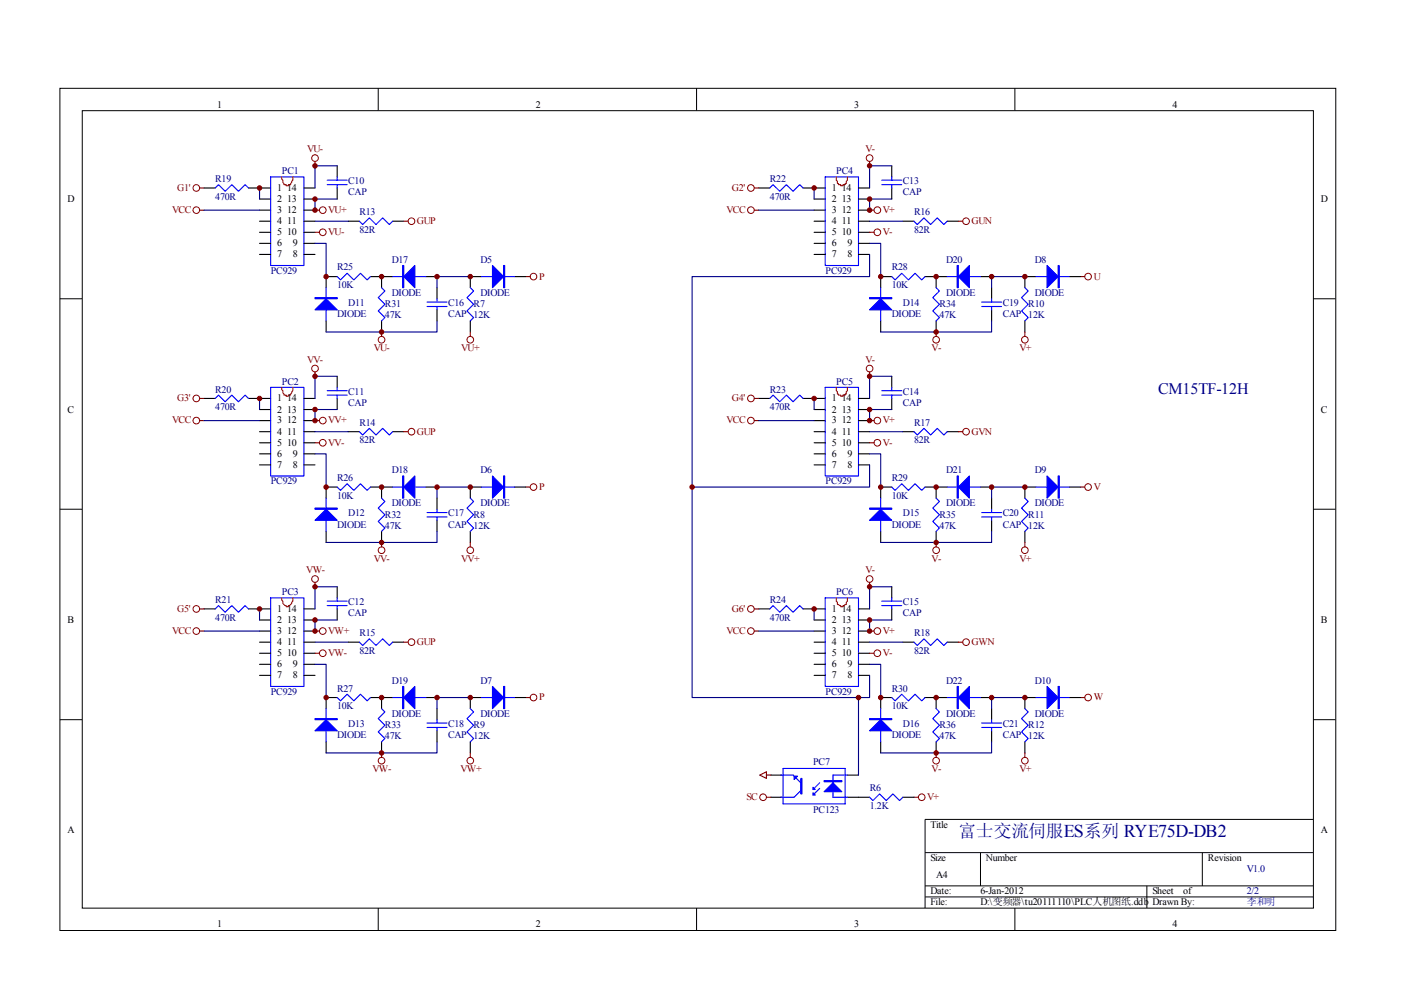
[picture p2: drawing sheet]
<svg xmlns="http://www.w3.org/2000/svg" width="297mm" height="210mm" viewBox="0 0 297 210" stroke-linecap="round" stroke-linejoin="round" font-family="sans-serif">
<g fill="none" stroke="#000" stroke-width=".21">
<path d="M12.7 18.7h270.5v178.6h-270.5zM80.2 18.7v4.7M147.7 18.7v4.7M215.2 18.7v4.7M17.4 23.5h261.1v169h-261.1zM12.7 63.3h4.7M278.4 63.3h4.7M12.7 108h4.7M278.4 108h4.7M12.7 152.6h4.7M278.4 152.6h4.7M278.4 173.7h-82.3v18.8"/>
<path d="M80.2 192.5v4.7M147.7 192.5v4.7M196.1 180.8h82.3M196.1 187.8h82.3M196.1 190.2h82.3M207.9 180.8v7M215.2 192.5v4.7M243.2 187.8v4.7M254.9 180.8v7"/>
</g>
<g fill="none" stroke="#000" stroke-width=".23">
<path d="M43.3 39.9h2.3M52.7 39.9h4.7M64.4 39.9h2.4M71.5 35.2v2.3M71.5 39.9v2.3M160.9 39.9h2.3M170.3 39.9h4.7M182 39.9h2.4M189.1 35.2v2.3M189.1 39.9v2.3M55 42.2h2.4M55 44.6h2.4"/>
<path d="M55 46.9h2.4M55 49.3h2.4M55 51.6h2.4M55 53.9h2.4M64.4 42.2h2.4M64.4 44.6h2.4M64.4 46.9h2.4M64.4 49.3h2.4M64.4 51.6h2.4M64.4 53.9h2.4M71.5 58.6h-2.4v2.4M73.8 46.9h2.4"/>
<path d="M78.5 58.6h4.7M80.9 58.6v2.4M83.2 46.9h2.4M90.3 58.6h2.4M102.1 58.6h-2.4v2.4M109.1 58.6h2.4M172.6 42.2h2.4M172.6 44.6h2.4M172.6 46.9h2.4M172.6 49.3h2.4M172.6 51.6h2.4M172.6 53.9h2.4"/>
<path d="M182 42.2h2.4M182 44.6h2.4M182 46.9h2.4M182 49.3h2.4M182 51.6h2.4M182 53.9h2.4M189.1 58.6h-2.4v2.4M191.4 46.9h2.4M196.1 58.6h4.7M198.5 58.6v2.4M200.8 46.9h2.4M207.9 58.6h2.3"/>
<path d="M219.6 58.6h-2.3v2.4M226.7 58.6h2.3M69.1 68v2.4M71.5 79.8v2.3M80.9 68v2.4M92.7 61v2.3M92.7 65.7v2.3M99.7 68v2.4M186.7 68v2.4M189.1 79.8v2.3M198.5 68v2.4M210.2 61v2.3"/>
<path d="M210.2 65.7v2.3M217.3 68v2.4M43.3 84.5h2.3M52.7 84.5h4.7M55 86.8h2.4M55 89.2h2.4M55 91.5h2.4M55 93.9h2.4M55 96.2h2.4M55 98.6h2.4M64.4 84.5h2.4M64.4 86.8h2.4"/>
<path d="M64.4 89.2h2.4M64.4 91.5h2.4M64.4 93.9h2.4M64.4 96.2h2.4M64.4 98.6h2.4M71.5 84.5v2.3M73.8 91.5h2.4M83.2 91.5h2.4M160.9 84.5h2.3M170.3 84.5h4.7M172.6 86.8h2.4M172.6 89.2h2.4"/>
<path d="M172.6 91.5h2.4M172.6 93.9h2.4M172.6 96.2h2.4M172.6 98.6h2.4M182 84.5h2.4M182 86.8h2.4M182 89.2h2.4M182 91.5h2.4M182 93.9h2.4M182 96.2h2.4M182 98.6h2.4M189.1 84.5v2.3"/>
<path d="M191.4 91.5h2.4M200.8 91.5h2.4M69.1 112.7v2.3M71.5 103.3h-2.4v2.3M78.5 103.3h4.7M80.9 103.3v2.3M80.9 112.7v2.3M90.3 103.3h2.4M92.7 105.6v2.4M92.7 110.3v2.4M99.7 112.7v2.3M102.1 103.3h-2.4v2.3"/>
<path d="M109.1 103.3h2.4M186.7 112.7v2.3M189.1 103.3h-2.4v2.3M196.1 103.3h4.7M198.5 103.3v2.3M198.5 112.7v2.3M207.9 103.3h2.3M210.2 105.6v2.4M210.2 110.3v2.4M217.3 112.7v2.3M219.6 103.3h-2.3v2.3M226.7 103.3h2.3"/>
<path d="M43.3 129.1h2.3M52.7 129.1h4.7M55 131.5h2.4M55 133.8h2.4M55 136.2h2.4M55 138.5h2.4M64.4 129.1h2.4M64.4 131.5h2.4M64.4 133.8h2.4M64.4 136.2h2.4M64.4 138.5h2.4M71.5 124.4v2.4"/>
<path d="M71.5 129.1v2.4M73.8 136.2h2.4M83.2 136.2h2.4M160.9 129.1h2.3M170.3 129.1h4.7M172.6 131.5h2.4M172.6 133.8h2.4M172.6 136.2h2.4M172.6 138.5h2.4M182 129.1h2.4M182 131.5h2.4M182 133.8h2.4"/>
<path d="M182 136.2h2.4M182 138.5h2.4M189.1 124.4v2.4M189.1 129.1v2.4M191.4 136.2h2.4M200.8 136.2h2.4M55 140.9h2.4M55 143.2h2.4M64.4 140.9h2.4M64.4 143.2h2.4M69.1 157.3v2.3M71.5 147.9h-2.4v2.3"/>
<path d="M78.5 147.9h4.7M80.9 147.9v2.3M80.9 157.3v2.3M90.3 147.9h2.4M92.7 150.2v2.4M92.7 154.9v2.4M99.7 157.3v2.3M102.1 147.9h-2.4v2.3M109.1 147.9h2.4M172.6 140.9h2.4M172.6 143.2h2.4M182 140.9h2.4"/>
<path d="M182 143.2h2.4M186.7 157.3v2.3M189.1 147.9h-2.4v2.3M196.1 147.9h4.7M198.5 147.9v2.3M198.5 157.3v2.3M207.9 147.9h2.3M210.2 150.2v2.4M210.2 154.9v2.4M217.3 157.3v2.3M219.6 147.9h-2.3v2.3M226.7 147.9h2.3"/>
<path d="M163.4 169h2.4M163.4 164.3h2.4M179.7 169h4.7M179.7 164.3h2.3M191.4 169h2.4"/>
</g>
<g fill="none" stroke="#00f" stroke-width=".23">
<path d="M45.6 39.9l.7-.7 1.4 1.4 1.4-1.4 1.5 1.4 1.4-1.4 .7 .7M57.4 37.5h7v18.8h-7zM69.4 38.2h4.2M69.4 39.2h4.2M71.5 37.5v.7M71.5 39.2v.7M163.2 39.9l.7-.7 1.4 1.4 1.4-1.4 1.4 1.4 1.5-1.4 .7 .7M175 37.5h7v18.8h-7zM187 38.2h4.2M187 39.2h4.2M189.1 37.5v.7M189.1 39.2v.7"/>
<path d="M71.5 58.6l.7 .7 1.4-1.4 1.4 1.4 1.4-1.4 1.4 1.4 .7-.7M76.2 46.9l.7 .7 1.4-1.4 1.4 1.4 1.4-1.4 1.4 1.4 .7-.7M83.2 58.6h7.1M102.1 58.6h7M189.1 58.6l.7 .7 1.4-1.4 1.4 1.4 1.4-1.4 1.4 1.4 .7-.7M193.8 46.9l.7 .7 1.4-1.4 1.4 1.4 1.4-1.4 1.4 1.4 .7-.7M200.8 58.6h7.1M219.6 58.6h7.1M69.1 61v7M80.9 61l.7 .7-1.4 1.4 1.4 1.4-1.4 1.4 1.4 1.4-.7 .7M90.5 64h4.3M90.5 65h4.3"/>
<path d="M92.7 63.3v.7M92.7 65v.7M99.7 61l.7 .7-1.4 1.4 1.4 1.4-1.4 1.4 1.4 1.4-.7 .7M186.7 61v7M198.5 61l.7 .7-1.4 1.4 1.4 1.4-1.4 1.4 1.4 1.4-.7 .7M208.1 64h4.3M208.1 65h4.3M210.2 63.3v.7M210.2 65v.7M217.3 61l.7 .7-1.4 1.4 1.4 1.4-1.4 1.4 1.4 1.4-.7 .7M45.6 84.5l.7-.7 1.4 1.4 1.4-1.4 1.5 1.4 1.4-1.4 .7 .7M57.4 82.1h7v18.8h-7z"/>
<path d="M69.4 82.8h4.2M69.4 83.8h4.2M71.5 82.1v.7M71.5 83.8v.7M76.2 91.5l.7 .7 1.4-1.4 1.4 1.4 1.4-1.4 1.4 1.4 .7-.7M163.2 84.5l.7-.7 1.4 1.4 1.4-1.4 1.4 1.4 1.5-1.4 .7 .7M175 82.1h7v18.8h-7zM187 82.8h4.2M187 83.8h4.2M189.1 82.1v.7M189.1 83.8v.7M193.8 91.5l.7 .7 1.4-1.4 1.4 1.4 1.4-1.4 1.4 1.4 .7-.7"/>
<path d="M69.1 105.6v7.1M71.5 103.3l.7 .7 1.4-1.4 1.4 1.4 1.4-1.4 1.4 1.4 .7-.7M80.9 105.6l.7 .7-1.4 1.4 1.4 1.4-1.4 1.5 1.4 1.4-.7 .7M83.2 103.3h7.1M90.5 108.7h4.3M90.5 109.6h4.3M92.7 108v.7M92.7 109.6v.7M99.7 105.6l.7 .7-1.4 1.4 1.4 1.4-1.4 1.5 1.4 1.4-.7 .7M102.1 103.3h7M186.7 105.6v7.1M189.1 103.3l.7 .7 1.4-1.4 1.4 1.4 1.4-1.4 1.4 1.4 .7-.7"/>
<path d="M198.5 105.6l.7 .7-1.4 1.4 1.4 1.4-1.4 1.5 1.4 1.4-.7 .7M200.8 103.3h7.1M208.1 108.7h4.3M208.1 109.6h4.3M210.2 108v.7M210.2 109.6v.7M217.3 105.6l.7 .7-1.4 1.4 1.4 1.4-1.4 1.5 1.4 1.4-.7 .7M219.6 103.3h7.1M45.6 129.1l.7-.7 1.4 1.4 1.4-1.4 1.5 1.4 1.4-1.4 .7 .7M57.4 126.8h7v18.7h-7zM69.4 127.5h4.2M69.4 128.4h4.2"/>
<path d="M71.5 126.8v.7M71.5 128.4v.7M76.2 136.2l.7 .7 1.4-1.5 1.4 1.5 1.4-1.5 1.4 1.5 .7-.7M163.2 129.1l.7-.7 1.4 1.4 1.4-1.4 1.4 1.4 1.5-1.4 .7 .7M175 126.8h7v18.7h-7zM187 127.5h4.2M187 128.4h4.2M189.1 126.8v.7M189.1 128.4v.7M193.8 136.2l.7 .7 1.4-1.5 1.4 1.5 1.4-1.5 1.4 1.5 .7-.7M69.1 150.2v7.1M71.5 147.9l.7 .7 1.4-1.4 1.4 1.4 1.4-1.4 1.4 1.4 .7-.7"/>
<path d="M80.9 150.2l.7 .7-1.4 1.5 1.4 1.4-1.4 1.4 1.4 1.4-.7 .7M83.2 147.9h7.1M90.5 153.3h4.3M90.5 154.2h4.3M92.7 152.6v.7M92.7 154.2v.7M99.7 150.2l.7 .7-1.4 1.5 1.4 1.4-1.4 1.4 1.4 1.4-.7 .7M102.1 147.9h7M186.7 150.2v7.1M189.1 147.9l.7 .7 1.4-1.4 1.4 1.4 1.4-1.4 1.4 1.4 .7-.7M198.5 150.2l.7 .7-1.4 1.5 1.4 1.4-1.4 1.4 1.4 1.4-.7 .7M200.8 147.9h7.1"/>
<path d="M208.1 153.3h4.3M208.1 154.2h4.3M210.2 152.6v.7M210.2 154.2v.7M217.3 150.2l.7 .7-1.4 1.5 1.4 1.4-1.4 1.4 1.4 1.4-.7 .7M219.6 147.9h7.1M165.6 164.3h2.5l1.7 1.7M166 162.9h13.2v7.5h-13.2zM169.8 167.6l-1.4 1.4h-2.8M173.8 166l-1.4 1.4M173.8 167.2l-1.4 1.4M179.7 164.3h-3.1v4.7h3.1"/>
<path d="M184.4 169l.7 .7 1.4-1.4 1.4 1.4 1.4-1.4 1.4 1.4 .7-.7"/>
</g>
<path d="M59.7 37.5l.3 1.2 .2 .5h.5v.2h.4v-.2h.5l.5-1v-.7M177.3 37.5v.7l.3 .2v.5h.2v.3h.5v.2h.4v-.2h.5v-.3h.2v-.5l.3-.2v-.7M59.7 82.1l.3 1.2 .2 .5h.5v.2h.4v-.2h.5l.5-1v-.7M177.3 82.1v.7l.3 .3v.4h.2v.3h.5v.2h.4v-.2h.5v-.3h.2v-.4l.3-.3v-.7M59.7 126.8v.4l.3 .3a.71 .71 0 0 0 .7 .9v.2h.4v-.2a.82 .82 0 0 0 .7-.7l.3-.2v-.7M177.3 126.8v.7l.3 .2v.5l.7 .2v.2h.4v-.2l.7-.2v-.5l.3-.2v-.7" fill="none" stroke="#f00" stroke-width=".23"/>
<g fill="none" stroke="#800000" stroke-width=".21">
<circle cx="41.6" cy="39.9" r=".7"/>
<circle cx="66.8" cy="33.5" r=".71"/>
<circle cx="159.2" cy="39.9" r=".71"/>
<circle cx="184.4" cy="33.5" r=".71"/>
<circle cx="41.6" cy="44.6" r=".7"/>
<circle cx="68.4" cy="49.2" r=".71"/>
<circle cx="68.4" cy="44.6" r=".71"/>
<circle cx="87.2" cy="46.9" r=".71"/>
<circle cx="113.1" cy="58.6" r=".7"/>
<circle cx="159.2" cy="44.6" r=".71"/>
<circle cx="186" cy="49.2" r=".71"/>
<circle cx="186" cy="44.6" r=".71"/>
<circle cx="204.8" cy="46.9" r=".71"/>
<circle cx="230.7" cy="58.6" r=".7"/>
<circle cx="66.8" cy="78.1" r=".71"/>
<circle cx="80.9" cy="72" r=".71"/>
<circle cx="99.7" cy="72" r=".7"/>
<circle cx="184.4" cy="78.1" r=".71"/>
<circle cx="198.5" cy="72" r=".71"/>
<circle cx="217.3" cy="72" r=".7"/>
<circle cx="41.6" cy="89.2" r=".7"/>
<circle cx="41.6" cy="84.5" r=".7"/>
<circle cx="68.4" cy="93.9" r=".71"/>
<circle cx="68.4" cy="89.2" r=".71"/>
<circle cx="87.2" cy="91.5" r=".71"/>
<circle cx="159.2" cy="84.5" r=".71"/>
<circle cx="159.2" cy="89.2" r=".71"/>
<circle cx="186" cy="93.9" r=".71"/>
<circle cx="186" cy="89.2" r=".71"/>
<circle cx="204.8" cy="91.5" r=".71"/>
<circle cx="80.9" cy="116.7" r=".71"/>
<circle cx="99.7" cy="116.7" r=".7"/>
<circle cx="113.1" cy="103.3" r=".7"/>
<circle cx="198.5" cy="116.7" r=".71"/>
<circle cx="217.3" cy="116.7" r=".7"/>
<circle cx="230.7" cy="103.3" r=".7"/>
<circle cx="41.6" cy="129.1" r=".71"/>
<circle cx="41.6" cy="133.8" r=".7"/>
<circle cx="66.8" cy="122.8" r=".71"/>
<circle cx="68.4" cy="133.8" r=".71"/>
<circle cx="68.4" cy="138.5" r=".71"/>
<circle cx="87.2" cy="136.2" r=".71"/>
<circle cx="159.2" cy="129.1" r=".71"/>
<circle cx="159.2" cy="133.8" r=".71"/>
<circle cx="184.4" cy="122.8" r=".71"/>
<circle cx="186" cy="133.8" r=".71"/>
<circle cx="186" cy="138.5" r=".71"/>
<circle cx="204.8" cy="136.2" r=".71"/>
<circle cx="113.1" cy="147.9" r=".7"/>
<circle cx="230.7" cy="147.9" r=".7"/>
<circle cx="80.9" cy="161.3" r=".71"/>
<circle cx="99.7" cy="161.3" r=".7"/>
<circle cx="161.8" cy="169" r=".7"/>
<circle cx="195.4" cy="169" r=".7"/>
<circle cx="198.5" cy="161.3" r=".71"/>
<circle cx="217.3" cy="161.3" r=".7"/>
</g>
<g fill="none" stroke="#800000" stroke-width=".23">
<path d="M42.3 39.9h1M66.8 34.2v1M159.9 39.9h1M184.4 34.2v1M42.3 44.6h1M66.8 44.6h.9M66.8 49.3h.9M85.6 46.9h.9M111.5 58.6h.9M159.9 44.6h1M184.4 44.6h.9M184.4 49.3h.9"/>
<path d="M203.2 46.9h.9M229 58.6h1M66.8 78.8v1M80.9 70.4v.9M99.7 70.4v.9M184.4 78.8v1M198.5 70.4v.9M217.3 70.4v.9M42.3 84.5h1M42.3 89.2h1M66.8 89.2h.9M66.8 93.9h.9"/>
<path d="M85.6 91.5h.9M159.9 84.5h1M159.9 89.2h1M184.4 89.2h.9M184.4 93.9h.9M203.2 91.5h.9M80.9 115v1M99.7 115v1M111.5 103.3h.9M198.5 115v1M217.3 115v1M229 103.3h1"/>
<path d="M42.3 129.1h1M42.3 133.8h1M66.8 123.5v.9M66.8 133.8h.9M66.8 138.5h.9M85.6 136.2h.9M159.9 129.1h1M159.9 133.8h1M184.4 133.8h.9M184.4 138.5h.9M184.4 123.5v.9M203.2 136.2h.9"/>
<path d="M80.9 159.6v1M99.7 159.6v1M111.5 147.9h.9M198.5 159.6v1M217.3 159.6v1M229 147.9h1M161.1 164.3l1.4-.7v1.4zM162.5 169h.9M162.5 164.3h.9M193.8 169h.9"/>
</g>
<g fill="#00f" stroke="#00f" stroke-width=".23">
<path d="M104.4 56.3l2.4 2.3-2.4 2.4z"/>
<path d="M85.6 58.6l2.4-2.3v4.7z"/>
<path d="M66.8 65.7l2.3-2.4 2.4 2.4z"/>
<path d="M104.4 100.9l2.4 2.4-2.4 2.3z"/>
<path d="M85.6 103.3l2.4-2.4v4.7z"/>
<path d="M66.8 110.3l2.3-2.3 2.4 2.3z"/>
<path d="M104.4 145.5l2.4 2.4-2.4 2.3z"/>
<path d="M85.6 147.9l2.4-2.4v4.7z"/>
<path d="M66.8 154.9l2.3-2.3 2.4 2.3z"/>
<path d="M222 56.3l2.3 2.3-2.3 2.4z"/>
<path d="M205.5 56.3v4.7l-2.3-2.4z"/>
<path d="M184.4 65.7l2.3-2.4 2.4 2.4z"/>
<path d="M222 100.9l2.3 2.4-2.3 2.3z"/>
<path d="M203.2 103.3l2.3-2.4v4.7z"/>
<path d="M184.4 110.3l2.3-2.3 2.4 2.3z"/>
<path d="M222 145.5l2.3 2.4-2.3 2.3z"/>
<path d="M205.5 145.5v4.7l-2.3-2.3z"/>
<path d="M184.4 154.9l2.3-2.3 2.4 2.3z"/>
<path d="M174.7 167.9l1.9-1.9 1.9 1.9z"/>
<path d="M172.4 168.1l.4 .5h-.4z"/>
<path d="M172.4 166.9l.4 .5h-.4z"/>
<path d="M168.4 164.6h.7l-.7 .7z"/>
<path d="M106.8 56.3h.2v4.7h-.2z" fill-rule="evenodd"/>
<path d="M85.4 56.3h.2v4.7h-.2z" fill-rule="evenodd"/>
<path d="M66.8 63.1h4.7v.2h-4.7z" fill-rule="evenodd"/>
<path d="M106.8 100.9h.2v4.7h-.2z" fill-rule="evenodd"/>
<path d="M85.4 100.9h.2v4.7h-.2z" fill-rule="evenodd"/>
<path d="M66.8 107.7h4.7v.3h-4.7z" fill-rule="evenodd"/>
<path d="M106.8 145.5h.2v4.7h-.2z" fill-rule="evenodd"/>
<path d="M85.4 145.5h.2v4.7h-.2z" fill-rule="evenodd"/>
<path d="M66.8 152.4h4.7v.2h-4.7z" fill-rule="evenodd"/>
<path d="M224.3 56.3h.3v4.7h-.3z" fill-rule="evenodd"/>
<path d="M202.9 56.3h.3v4.7h-.3z" fill-rule="evenodd"/>
<path d="M184.4 63.1h4.7v.2h-4.7z" fill-rule="evenodd"/>
<path d="M224.3 100.9h.3v4.7h-.3z" fill-rule="evenodd"/>
<path d="M202.9 100.9h.3v4.7h-.3z" fill-rule="evenodd"/>
<path d="M184.4 107.7h4.7v.3h-4.7z" fill-rule="evenodd"/>
<path d="M224.3 145.5h.3v4.7h-.3z" fill-rule="evenodd"/>
<path d="M202.9 145.5h.3v4.7h-.3z" fill-rule="evenodd"/>
<path d="M184.4 152.4h4.7v.2h-4.7z" fill-rule="evenodd"/>
<path d="M174.7 165.5h3.8v.2h-3.8z" fill-rule="evenodd"/>
<path d="M169.8 165h.2v3.3h-.2z" fill-rule="evenodd"/>
</g>
<g fill="#800000" stroke="#800000" stroke-width=".21">
<circle cx="80.9" cy="58.6" r=".47"/>
<circle cx="66.8" cy="35.2" r=".47"/>
<circle cx="66.8" cy="42.2" r=".47"/>
<circle cx="66.8" cy="44.6" r=".47"/>
<circle cx="69.1" cy="58.6" r=".47"/>
<circle cx="99.7" cy="58.6" r=".47"/>
<circle cx="92.7" cy="58.6" r=".47"/>
<circle cx="80.9" cy="70.4" r=".47"/>
<circle cx="55" cy="39.9" r=".47"/>
<circle cx="55" cy="84.5" r=".47"/>
<circle cx="66.8" cy="86.8" r=".47"/>
<circle cx="99.7" cy="103.3" r=".47"/>
<circle cx="80.9" cy="103.3" r=".47"/>
<circle cx="69.1" cy="103.3" r=".47"/>
<circle cx="92.7" cy="103.3" r=".47"/>
<circle cx="55" cy="129.1" r=".47"/>
<circle cx="66.8" cy="131.5" r=".47"/>
<circle cx="99.7" cy="147.9" r=".47"/>
<circle cx="80.9" cy="147.9" r=".47"/>
<circle cx="69.1" cy="147.9" r=".47"/>
<circle cx="92.7" cy="147.9" r=".47"/>
<circle cx="172.6" cy="39.9" r=".47"/>
<circle cx="184.4" cy="42.2" r=".47"/>
<circle cx="217.3" cy="58.6" r=".47"/>
<circle cx="198.5" cy="58.6" r=".47"/>
<circle cx="186.7" cy="58.6" r=".47"/>
<circle cx="210.2" cy="58.6" r=".47"/>
<circle cx="172.6" cy="84.5" r=".47"/>
<circle cx="184.4" cy="86.8" r=".47"/>
<circle cx="217.3" cy="103.3" r=".47"/>
<circle cx="198.5" cy="103.3" r=".47"/>
<circle cx="186.7" cy="103.3" r=".47"/>
<circle cx="210.2" cy="103.3" r=".47"/>
<circle cx="172.6" cy="129.1" r=".47"/>
<circle cx="184.4" cy="131.5" r=".47"/>
<circle cx="217.3" cy="147.9" r=".47"/>
<circle cx="198.5" cy="147.9" r=".47"/>
<circle cx="186.7" cy="147.9" r=".47"/>
<circle cx="210.2" cy="147.9" r=".47"/>
<circle cx="182" cy="147.9" r=".47"/>
<circle cx="146.7" cy="103.3" r=".47"/>
<circle cx="198.5" cy="159.6" r=".47"/>
<circle cx="184.4" cy="133.8" r=".47"/>
<circle cx="184.4" cy="124.4" r=".47"/>
<circle cx="198.5" cy="115" r=".47"/>
<circle cx="184.4" cy="89.2" r=".47"/>
<circle cx="184.4" cy="79.8" r=".47"/>
<circle cx="184.4" cy="35.2" r=".47"/>
<circle cx="184.4" cy="44.6" r=".47"/>
<circle cx="198.5" cy="70.4" r=".47"/>
<circle cx="66.8" cy="79.8" r=".47"/>
<circle cx="66.8" cy="89.2" r=".47"/>
<circle cx="80.9" cy="115" r=".47"/>
<circle cx="66.8" cy="133.8" r=".47"/>
<circle cx="66.8" cy="124.4" r=".47"/>
<circle cx="80.9" cy="159.6" r=".47"/>
</g>
<g fill="none" stroke="#000080" stroke-width=".23">
<path d="M55 39.9v2.3M71.5 35.2h-4.7v4.7M172.6 39.9v2.3M189.1 35.2h-4.7v4.7M43.3 44.6h11.7M66.8 51.6h2.3v7M66.8 46.9h7M71.5 42.2h-4.7v2.4M99.7 58.6h-7v2.4M160.9 44.6h11.7M184.4 51.6h2.3v7M184.4 53.9v4.7h-37.7v89.3h35.3"/>
<path d="M184.4 46.9h7M189.1 42.2h-4.7v2.4M217.3 58.6h-7.1v2.4M71.5 79.8h-4.7v4.7M92.7 68v2.4h-23.6M189.1 79.8h-4.7v4.7M210.2 68v2.4h-23.5M43.3 89.2h11.7M55 84.5v2.3M66.8 96.2h2.3v7.1M66.8 91.5h7M71.5 86.8h-4.7v2.4"/>
<path d="M160.9 89.2h11.7M172.6 84.5v2.3M184.4 96.2h2.3v7.1M184.4 98.6v4.7h-37.7M184.4 91.5h7M189.1 86.8h-4.7v2.4M92.7 112.7v2.3h-23.6M99.7 103.3h-7v2.3M210.2 112.7v2.3h-23.5M217.3 103.3h-7.1v2.3M43.3 133.8h11.7M55 129.1v2.4"/>
<path d="M66.8 136.2h7M71.5 131.5h-4.7v2.3M71.5 124.4h-4.7v4.7M160.9 133.8h11.7M172.6 129.1v2.4M184.4 136.2h7M189.1 131.5h-4.7v2.3M189.1 124.4h-4.7v4.7M66.8 140.9h2.3v7M92.7 157.3v2.3h-23.6M99.7 147.9h-7v2.3M184.4 140.9h2.3v7"/>
<path d="M184.4 143.2v4.7h-2.4v16.4M210.2 157.3v2.3h-23.5M217.3 147.9h-7.1v2.3"/>
</g>
<text font-size="3.8" fill="#000080" x="203.2" y="177.5">富士交流伺服ES系列 RYE75D-DB2</text>
<text font-size="3.4" fill="#000080" x="245.5" y="83.6">CM15TF-12H</text>
<g font-size="2.1">
<text x="46.1" y="22.9">1</text>
<text x="113.6" y="22.9">2</text>
<text x="181.1" y="22.9">3</text>
<text x="248.6" y="22.9">4</text>
<text x="58.8" y="40.5">1</text>
<text x="60.9" y="40.5">14</text>
<text x="176.4" y="40.5">1</text>
<text x="178.5" y="40.5">14</text>
<text x="14.3" y="42.8">D</text>
<text x="58.8" y="42.8">2</text>
<text x="58.8" y="45.1">3</text>
<text x="58.8" y="47.5">4</text>
<text x="60.9" y="47.5">11</text>
<text x="60.9" y="45.1">12</text>
<text x="60.9" y="42.8">13</text>
<text x="176.4" y="42.8">2</text>
<text x="176.4" y="45.1">3</text>
<text x="176.4" y="47.5">4</text>
<text x="178.5" y="47.5">11</text>
<text x="178.5" y="45.1">12</text>
<text x="178.5" y="42.8">13</text>
<text x="280.1" y="42.8">D</text>
<text x="58.8" y="49.9">5</text>
<text x="58.8" y="52.2">6</text>
<text x="60.9" y="49.9">10</text>
<text x="62.1" y="52.2">9</text>
<text x="176.4" y="49.9">5</text>
<text x="176.4" y="52.2">6</text>
<text x="178.5" y="49.9">10</text>
<text x="179.7" y="52.2">9</text>
<text x="58.8" y="54.5">7</text>
<text x="62.1" y="54.5">8</text>
<text x="176.4" y="54.5">7</text>
<text x="179.7" y="54.5">8</text>
<text x="14.3" y="87.5">C</text>
<text x="58.8" y="85.1">1</text>
<text x="58.8" y="87.5">2</text>
<text x="58.8" y="89.8">3</text>
<text x="60.9" y="89.8">12</text>
<text x="60.9" y="87.5">13</text>
<text x="60.9" y="85.1">14</text>
<text x="176.4" y="85.1">1</text>
<text x="176.4" y="87.5">2</text>
<text x="176.4" y="89.8">3</text>
<text x="178.5" y="89.8">12</text>
<text x="178.5" y="87.5">13</text>
<text x="178.5" y="85.1">14</text>
<text x="280.1" y="87.5">C</text>
<text x="58.8" y="92.1">4</text>
<text x="58.8" y="94.5">5</text>
<text x="60.9" y="94.5">10</text>
<text x="60.9" y="92.1">11</text>
<text x="176.4" y="92.1">4</text>
<text x="176.4" y="94.5">5</text>
<text x="178.5" y="94.5">10</text>
<text x="178.5" y="92.1">11</text>
<text x="58.8" y="96.9">6</text>
<text x="58.8" y="99.2">7</text>
<text x="62.1" y="99.2">8</text>
<text x="62.1" y="96.9">9</text>
<text x="176.4" y="96.9">6</text>
<text x="176.4" y="99.2">7</text>
<text x="179.7" y="99.2">8</text>
<text x="179.7" y="96.9">9</text>
<text x="58.8" y="129.7">1</text>
<text x="60.9" y="129.7">14</text>
<text x="176.4" y="129.7">1</text>
<text x="178.5" y="129.7">14</text>
<text x="14.3" y="132.1">B</text>
<text x="58.8" y="132.1">2</text>
<text x="58.8" y="134.4">3</text>
<text x="58.8" y="136.8">4</text>
<text x="60.9" y="136.8">11</text>
<text x="60.9" y="134.4">12</text>
<text x="60.9" y="132.1">13</text>
<text x="176.4" y="132.1">2</text>
<text x="176.4" y="134.4">3</text>
<text x="176.4" y="136.8">4</text>
<text x="178.5" y="136.8">11</text>
<text x="178.5" y="134.4">12</text>
<text x="178.5" y="132.1">13</text>
<text x="280.1" y="132.1">B</text>
<text x="58.8" y="139.1">5</text>
<text x="58.8" y="141.5">6</text>
<text x="58.8" y="143.8">7</text>
<text x="60.9" y="139.1">10</text>
<text x="62.1" y="143.8">8</text>
<text x="62.1" y="141.5">9</text>
<text x="176.4" y="139.1">5</text>
<text x="176.4" y="141.5">6</text>
<text x="176.4" y="143.8">7</text>
<text x="178.5" y="139.1">10</text>
<text x="179.7" y="143.8">8</text>
<text x="179.7" y="141.5">9</text>
<text x="14.3" y="176.7">A</text>
<text x="197.3" y="175.5">Title</text>
<text x="280.1" y="176.7">A</text>
<text x="197.3" y="182.6">Size</text>
<text x="209" y="182.6">Number</text>
<text x="256.1" y="182.6">Revision</text>
<text x="197.3" y="189.6">Date:</text>
<text x="197.3" y="192">File:</text>
<text x="198.5" y="186.1">A4</text>
<text x="207.9" y="189.6">6-Jan-2012</text>
<text x="207.9" y="192">D:\变频器\tu20111110\PLC人机图纸.ddb</text>
<text x="244.3" y="189.6">Sheet</text>
<text x="244.3" y="192">Drawn By:</text>
<text x="250.9" y="189.6">of</text>
<text x="46.1" y="196.6">1</text>
<text x="113.6" y="196.6">2</text>
<text x="181.1" y="196.6">3</text>
<text x="248.6" y="196.6">4</text>
</g>
<g font-size="2.1" fill="#800000">
<text x="65.1" y="32.3">VU-</text>
<text x="183.5" y="32.3">V-</text>
<text x="37.6" y="40.5">G1'</text>
<text x="155.2" y="40.5">G2'</text>
<text x="36.5" y="45.1">VCC</text>
<text x="69.6" y="45.1">VU+</text>
<text x="88.4" y="47.5">GUP</text>
<text x="154" y="45.1">VCC</text>
<text x="187.2" y="45.1">V+</text>
<text x="206" y="47.5">GUN</text>
<text x="69.6" y="49.9">VU-</text>
<text x="187.2" y="49.9">V-</text>
<text x="114.3" y="59.3">P</text>
<text x="231.9" y="59.3">U</text>
<text x="65.1" y="76.9">VV-</text>
<text x="79.2" y="74.5">VU-</text>
<text x="97.8" y="74.5">VU+</text>
<text x="183.5" y="76.9">V-</text>
<text x="197.5" y="74.5">V-</text>
<text x="216.2" y="74.5">V+</text>
<text x="36.5" y="89.8">VCC</text>
<text x="37.6" y="85.1">G3'</text>
<text x="69.6" y="89.8">VV+</text>
<text x="154" y="89.8">VCC</text>
<text x="155.2" y="85.1">G4'</text>
<text x="187.2" y="89.8">V+</text>
<text x="69.6" y="94.5">VV-</text>
<text x="88.4" y="92.1">GUP</text>
<text x="187.2" y="94.5">V-</text>
<text x="206" y="92.1">GVN</text>
<text x="114.3" y="103.9">P</text>
<text x="231.9" y="103.9">V</text>
<text x="79.2" y="119.1">VV-</text>
<text x="97.8" y="119.1">VV+</text>
<text x="197.5" y="119.1">V-</text>
<text x="216.2" y="119.1">V+</text>
<text x="64.9" y="121.5">VW-</text>
<text x="183.5" y="121.5">V-</text>
<text x="37.6" y="129.7">G5'</text>
<text x="155.2" y="129.7">G6'</text>
<text x="36.5" y="134.4">VCC</text>
<text x="69.6" y="134.4">VW+</text>
<text x="88.4" y="136.8">GUP</text>
<text x="154" y="134.4">VCC</text>
<text x="187.2" y="134.4">V+</text>
<text x="206" y="136.8">GWN</text>
<text x="69.6" y="139.1">VW-</text>
<text x="187.2" y="139.1">V-</text>
<text x="114.3" y="148.5">P</text>
<text x="231.9" y="148.5">W</text>
<text x="79" y="163.8">VW-</text>
<text x="97.6" y="163.8">VW+</text>
<text x="197.5" y="163.8">V-</text>
<text x="216.2" y="163.8">V+</text>
<text x="158.2" y="169.6">SC</text>
<text x="196.6" y="169.6">V+</text>
</g>
<g font-size="2.1" fill="#000080">
<text x="45.6" y="38.6">R19</text>
<text x="59.8" y="36.9">PC1</text>
<text x="73.8" y="39">C10</text>
<text x="73.8" y="41.4">CAP</text>
<text x="163.2" y="38.6">R22</text>
<text x="177.3" y="36.9">PC4</text>
<text x="191.4" y="39">C13</text>
<text x="191.4" y="41.4">CAP</text>
<text x="45.6" y="42.3">470R</text>
<text x="76.2" y="45.6">R13</text>
<text x="163.2" y="42.3">470R</text>
<text x="193.8" y="45.6">R16</text>
<text x="76.2" y="49.4">82R</text>
<text x="193.8" y="49.4">82R</text>
<text x="57.4" y="58.1">PC929</text>
<text x="71.5" y="57.3">R25</text>
<text x="83.1" y="55.7">D17</text>
<text x="101.9" y="55.7">D5</text>
<text x="175" y="58.1">PC929</text>
<text x="189.1" y="57.3">R28</text>
<text x="200.6" y="55.7">D20</text>
<text x="219.4" y="55.7">D8</text>
<text x="71.5" y="61.1">10K</text>
<text x="73.8" y="64.9">D11</text>
<text x="81.6" y="65.1">R31</text>
<text x="83.1" y="62.8">DIODE</text>
<text x="95" y="64.9">C16</text>
<text x="100.4" y="65.1">R7</text>
<text x="101.9" y="62.8">DIODE</text>
<text x="189.1" y="61.1">10K</text>
<text x="191.4" y="64.9">D14</text>
<text x="199.2" y="65.1">R34</text>
<text x="200.6" y="62.8">DIODE</text>
<text x="212.6" y="64.9">C19</text>
<text x="218" y="65.1">R10</text>
<text x="219.4" y="62.8">DIODE</text>
<text x="71.5" y="67.2">DIODE</text>
<text x="81.6" y="67.5">47K</text>
<text x="95" y="67.2">CAP 12K</text>
<text x="189.1" y="67.2">DIODE</text>
<text x="199.2" y="67.5">47K</text>
<text x="212.6" y="67.2">CAP 12K</text>
<text x="45.6" y="83.2">R20</text>
<text x="59.8" y="81.5">PC2</text>
<text x="73.8" y="83.7">C11</text>
<text x="163.2" y="83.2">R23</text>
<text x="177.3" y="81.5">PC5</text>
<text x="191.4" y="83.7">C14</text>
<text x="45.6" y="87">470R</text>
<text x="73.8" y="86">CAP</text>
<text x="163.2" y="87">470R</text>
<text x="191.4" y="86">CAP</text>
<text x="76.2" y="90.3">R14</text>
<text x="76.2" y="94">82R</text>
<text x="193.8" y="90.3">R17</text>
<text x="193.8" y="94">82R</text>
<text x="83.1" y="100.3">D18</text>
<text x="101.9" y="100.3">D6</text>
<text x="200.6" y="100.3">D21</text>
<text x="219.4" y="100.3">D9</text>
<text x="57.4" y="102.7">PC929</text>
<text x="71.5" y="102">R26</text>
<text x="71.5" y="105.8">10K</text>
<text x="83.1" y="107.4">DIODE</text>
<text x="101.9" y="107.4">DIODE</text>
<text x="175" y="102.7">PC929</text>
<text x="189.1" y="102">R29</text>
<text x="189.1" y="105.8">10K</text>
<text x="200.6" y="107.4">DIODE</text>
<text x="219.4" y="107.4">DIODE</text>
<text x="71.5" y="111.9">DIODE</text>
<text x="73.8" y="109.5">D12</text>
<text x="81.6" y="109.7">R32</text>
<text x="81.6" y="112.1">47K</text>
<text x="95" y="109.5">C17</text>
<text x="95" y="111.9">CAP 12K</text>
<text x="100.4" y="109.7">R8</text>
<text x="189.1" y="111.9">DIODE</text>
<text x="191.4" y="109.5">D15</text>
<text x="199.2" y="109.7">R35</text>
<text x="199.2" y="112.1">47K</text>
<text x="212.6" y="109.5">C20</text>
<text x="212.6" y="111.9">CAP 12K</text>
<text x="218" y="109.7">R11</text>
<text x="45.6" y="127.9">R21</text>
<text x="45.6" y="131.6">470R</text>
<text x="59.8" y="126.2">PC3</text>
<text x="73.8" y="128.3">C12</text>
<text x="73.8" y="130.7">CAP</text>
<text x="163.2" y="127.9">R24</text>
<text x="163.2" y="131.6">470R</text>
<text x="177.3" y="126.2">PC6</text>
<text x="191.4" y="128.3">C15</text>
<text x="191.4" y="130.7">CAP</text>
<text x="76.2" y="134.9">R15</text>
<text x="193.8" y="134.9">R18</text>
<text x="76.2" y="138.6">82R</text>
<text x="193.8" y="138.6">82R</text>
<text x="57.4" y="147.3">PC929</text>
<text x="71.5" y="146.7">R27</text>
<text x="83.1" y="145">D19</text>
<text x="101.9" y="145">D7</text>
<text x="175" y="147.3">PC929</text>
<text x="189.1" y="146.7">R30</text>
<text x="200.6" y="145">D22</text>
<text x="219.4" y="145">D10</text>
<text x="71.5" y="150.4">10K</text>
<text x="73.8" y="154.1">D13</text>
<text x="81.6" y="154.4">R33</text>
<text x="83.1" y="152">DIODE</text>
<text x="95" y="154.1">C18</text>
<text x="100.4" y="154.4">R9</text>
<text x="101.9" y="152">DIODE</text>
<text x="189.1" y="150.4">10K</text>
<text x="191.4" y="154.1">D16</text>
<text x="199.2" y="154.4">R36</text>
<text x="200.6" y="152">DIODE</text>
<text x="212.6" y="154.1">C21</text>
<text x="218" y="154.4">R12</text>
<text x="219.4" y="152">DIODE</text>
<text x="71.5" y="156.5">DIODE</text>
<text x="81.6" y="156.7">47K</text>
<text x="95" y="156.5">CAP 12K</text>
<text x="189.1" y="156.5">DIODE</text>
<text x="199.2" y="156.7">47K</text>
<text x="212.6" y="156.5">CAP 12K</text>
<text x="172.4" y="162.2">PC7</text>
<text x="184.4" y="167.7">R6</text>
<text x="172.4" y="172.5">PC123</text>
<text x="184.4" y="171.5">1.2K</text>
<text x="264.3" y="184.9">V1.0</text>
<text x="264.3" y="189.6">2/2</text>
<text x="264.3" y="192">李和明</text>
</g>
</svg>
